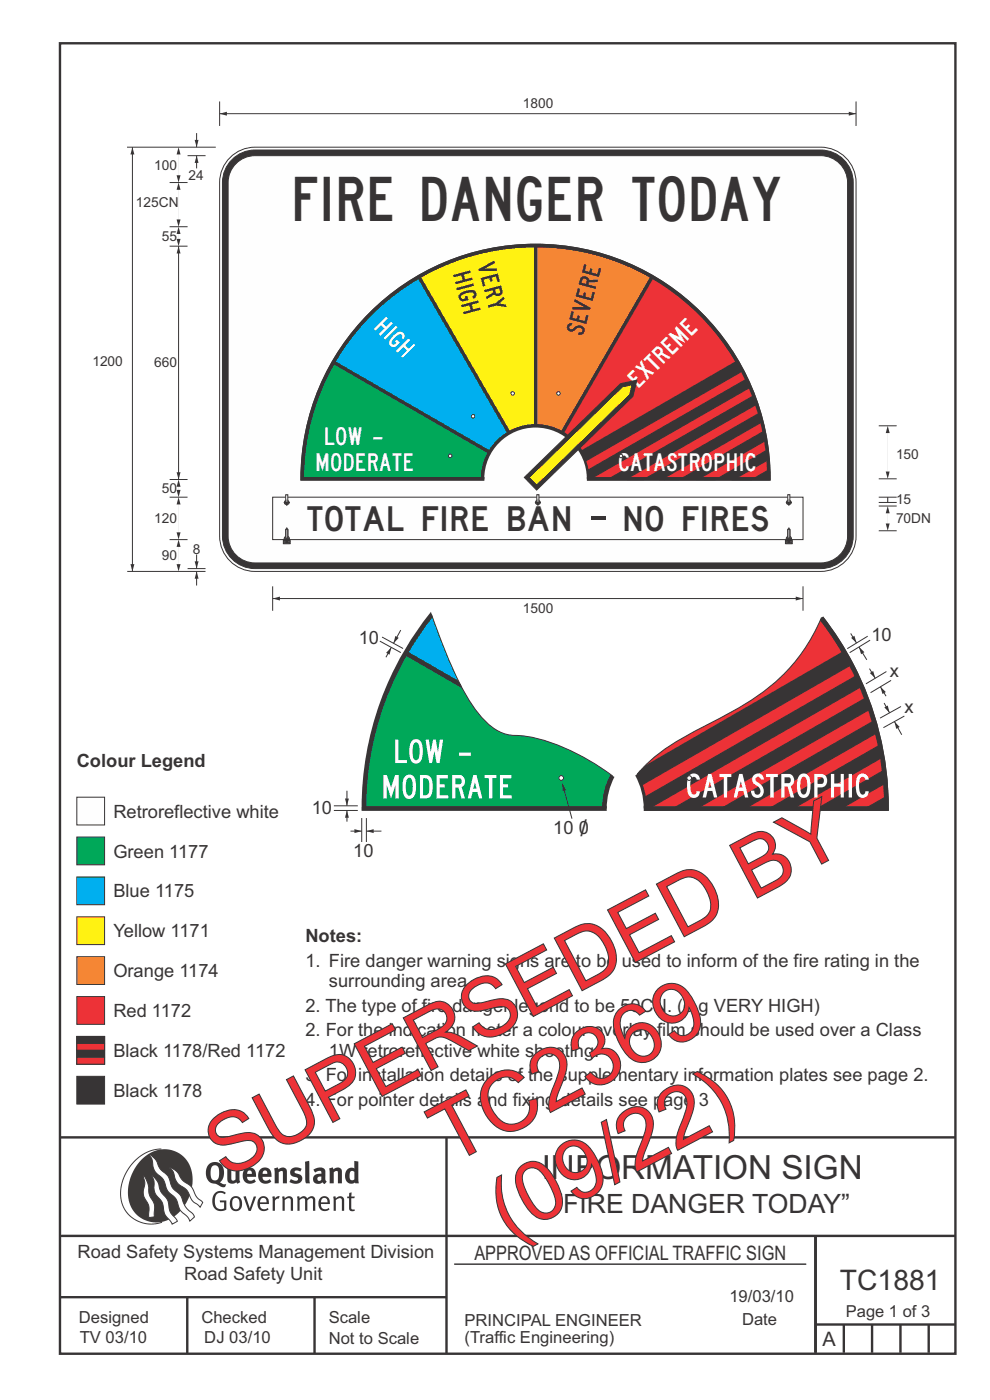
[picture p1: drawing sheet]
<svg xmlns="http://www.w3.org/2000/svg" width="210mm" height="297mm" viewBox="0 0 210 297" stroke-linecap="round" stroke-linejoin="round" font-family="sans-serif">
<g fill="none" stroke="#373435" stroke-width=".51">
<path d="M12.7 9.2h190v278h-190zM12.7 241.3h190M94.7 241.4v45.8M12.7 275.2h82M12.7 262.2h190.1M39.7 275.2v12M66.7 275.2v12M173 262.1v24.9M173 281h29.7M179 281v6M185 281v6M191 281v6"/>
<path d="M197 281v6"/>
</g>
<path d="M96.4 268.2h74.6" fill="none" stroke="#373435" stroke-width=".21"/>
<path d="M34.2 243.8a9.5 9.5 0 0 0-8.6 10.4 6.5 6.5 0 0 0 8.8 5.1" fill="none" stroke="#3d3a38" stroke-width=".21"/>
<path d="M30.1 245.9a6.1 6.1 0 0 1 7.3-1.6 6.1 6.1 0 0 1 3.4 6.7 8.8 8.8 0 0 1-7.1 8.3 6.1 6.1 0 0 1-6.5-7.5 10.5 10.5 0 0 1 2.9-5.9z" fill-rule="evenodd" fill="#3d3a38"/>
<g fill="#fefefe" stroke="#3d3a38" stroke-width=".21">
<path d="M30.4 249.4l.3 .3 .6 1.2 .4 2.5 1 2 .1 2.7-1.2 .2v-2.5l-1-1.8-.2-.7 .3-2.4z" fill-rule="evenodd"/>
<path d="M36 247.7l.5 .2 .9 .6 1.3 1.8 2 1.5 1 2.1 1.3 1.2-.5 1-1.7-1.4-1.2-2.3-1.9-1.4-.6-.9-.4-1.5z" fill-rule="evenodd"/>
<path d="M31.7 244.9l.3 .2 .9 .8 1.1 2 1.6 1.6 1 2.4 1.6 1.6 1.2 2.6 1.6 1.6 .2 .5-.9 .9-.5-.9-1.6-1.5-1-2.5-1.7-1.6-.9-2.4-1.7-1.7-.4-1-.3-1.5z" fill-rule="evenodd"/>
<path d="M32.2 249.4l.5 .4 .7 .9 .7 2.1 1.5 1.9 .5 2.4 1.5 1.8v.2l-1.1 .6-1.6-2.1-.5-2.6-1.5-1.9-.2-.9v-1.7z" fill-rule="evenodd"/>
</g>
<g fill="#373435">
<path d="M45.6 253.1l.5-.3 .7-.2 .6 .1 .5 .4-.2 .3-.9-.4-.8 .3-.3 .6-.1 1.1 .1 .7 .3 .5 .5 .3h.6l.4-.1v-1.3h-.8l-.1-.4h1.4v1.9l-.7 .3h-.8l-.6-.2-.5-.5-.3-.7-.1-1 .2-.8z" fill-rule="evenodd"/>
<path d="M49.5 254.3l.7-.1 .5 .4 .1 1.3-.2 .4-.3 .2h-.5l-.4-.4-.1-1zM49.2 254.1l-.5 1.1 .3 1.1 .7 .6 1-.1 .4-.4 .2-.6v-.7l-.2-.7-.3-.4-.5-.2h-.6z" fill-rule="evenodd"/>
<path d="M51.6 253.9l.5-.1 .9 2.6 .8-2.6h.5l-1.1 3.1h-.5z" fill-rule="evenodd"/>
<path d="M55.4 254.3l.4-.2 .4 .1 .3 .3v.6h-1.3zM55.1 254.1l-.5 .9v.8l.3 .6 .4 .4 .5 .1 1.1-.3h.1l-.2-.4-.6 .3-.7-.1-.2-.3-.1-.5v-.2h1.8l-.2-1.2-.8-.4h-.5z" fill-rule="evenodd"/>
<path d="M57.7 253.9l.5-.1 .1 .4 .5-.4h.5l-.2 .5h-.4l-.3 .4-.1 2.2h-.5z" fill-rule="evenodd"/>
<path d="M59.8 253.9l.5-.1a.24 .24 0 0 0 .1 .4 .24 .24 0 0 0 .3-.3l.8-.1 .6 .4 .1 2.7h-.5v-2.4l-.2-.2-.3-.1-.8 .4v2.3h-.5z" fill-rule="evenodd"/>
<path d="M63 253.9l.5-.1a.24 .24 0 0 0 .1 .3 .24 .24 0 0 0 .3-.2l.6-.1 .5 .2a.23 .23 0 0 0 .2 .2 .23 .23 0 0 0 .2-.2l.8-.2 .6 .4 .1 2.7h-.5v-2.4l-.1-.2-.3-.1-.8 .4v2.3h-.5v-2.4l-.1-.2-.3-.1-.8 .4v2.3h-.4z" fill-rule="evenodd"/>
<path d="M68.4 254.3l.4-.2 .4 .2 .3 .8h-1.4zM68 254.1l-.4 .9v.8l.2 .6 .4 .4 .5 .1 1-.2 .2-.1-.2-.4-.6 .3-.7-.1-.3-.4v-.6h1.9l-.2-1.1-.4-.4-.5-.1h-.5z" fill-rule="evenodd"/>
<path d="M70.7 253.9l.4-.1a.24 .24 0 0 0 .2 .4 .24 .24 0 0 0 .3-.3l.8-.1 .5 .4 .1 2.7h-.5v-2.4l-.1-.2-.3-.1-.9 .4v2.3h-.4z" fill-rule="evenodd"/>
<path d="M74.1 253.1l.5-.1-.1 .8h.8l-.2 .4h-.6v2.2l.2 .2 .5-.1 .1 .3-.3 .1h-.6l-.3-.4-.1-2.3h-.4v-.4h.4z" fill-rule="evenodd"/>
<path d="M45 247.4l.4-.2h.4l.6 .6v1.8l-.2 .5-.3 .3-.7-.1-.4-.5-.1-1.5zM44.3 247l-.4 .6-.2 .9v1l.4 .8 .6 .6 1.1 .2 1.5 .8 .5-.1 .2-.6h-.6l-.8-.4 .7-.9 .2-1.5a1.91 1.91 0 0 0-1.1-1.7 1.91 1.91 0 0 0-2.1 .3z" fill-rule="evenodd"/>
<path d="M48.2 247.8l.9-.1v2.4l.1 .3 .3 .1 .5-.3v-2.4l.8-.1v2.6l.2 .5-.7 .3a.39 .39 0 0 0-.7 0l-.8-.1-.5-.4z" fill-rule="evenodd"/>
<path d="M52.6 248.4l.3-.1 .3 .1 .2 .6h-1zM51.9 248.1l-.3 .4-.1 .8 .1 .7 .3 .7 .5 .3 .6 .1 .7-.1 .6-.3-.4-.5-.4 .2-.5 .1-.4-.2-.2-.4v-.2h1.9l-.1-1.1-.3-.6-1-.3-.5 .1z" fill-rule="evenodd"/>
<path d="M55.9 248.4l.3-.1 .3 .1 .2 .6h-1zM55.2 248.1l-.3 .5-.1 .8 .1 .7 .3 .6 .5 .3 .6 .1 .7-.1 .6-.3-.4-.5-.5 .2h-.6l-.4-.5v-.2h1.9l-.1-1-.3-.7-.5-.2-.5-.1-.5 .1z" fill-rule="evenodd"/>
<path d="M58.1 247.9l.8-.2 .1 .4 1-.4 .7 .3 .2 .5v2.5h-.9v-2.2l-.2-.4-.7 .3v2.3h-.8z" fill-rule="evenodd"/>
<path d="M61.8 248l.9-.3 1.3 .3-.3 .5-.8-.2-.4 .3 .1 .2 1 .4 .4 .4 .1 .8-.5 .5-1 .2-1.2-.3 .3-.7 1.1 .4 .2-.1 .2-.2-.1-.4-1-.2-.4-.3-.2-.7z" fill-rule="evenodd"/>
<path d="M67.4 249.7l.8-.1-.1 .7-.3 .2h-.3l-.2-.4zM66.5 248.1l.3 .7 .8-.4 .5 .2a.35 .35 0 0 1 0 .4 .35 .35 0 0 1-.5 0l-1 .4-.2 1 .2 .4 .3 .2 1.1 .1a.49 .49 0 0 1 .9 .1l.4-.5-.3-.4v-1.8l-.2-.5-.4-.3h-.6z" fill-rule="evenodd"/>
<path d="M69.8 247.9l.8-.2 .1 .4 1-.4 .7 .3 .1 .5v2.5h-.8v-2.3l-.3-.3-.6 .3v2.3h-.9z" fill-rule="evenodd"/>
<path d="M74.4 248.5l.4-.1 .4 .2v1.6l-.4 .2-.4-.1-.2-.3v-1zM75.2 246.3v1.3a.19 .19 0 0 1-.1 .3 .19 .19 0 0 1-.3-.2l-.8 .1-.5 .6-.3 .9 .1 1 .3 .5 .6 .3h.6l.5-.3 .1 .2h.7l-.1-4.6z" fill-rule="evenodd"/>
<path d="M64.7 246.5l.9-.2 .1 4.7h-.8l-.1-.3z" fill-rule="evenodd"/>
</g>
<path d="M16.3 228.3h5.9v5.9h-5.9z" fill-rule="evenodd" fill="#373435" stroke="#373435" stroke-width=".21"/>
<path d="M16.3 211.4h5.9v5.9h-5.9z" fill-rule="evenodd" fill="#ed3237" stroke="#373435" stroke-width=".21"/>
<path d="M16.3 203h5.9v5.8h-5.9z" fill-rule="evenodd" fill="#f58634" stroke="#373435" stroke-width=".21"/>
<path d="M16.3 194.5h5.9v5.9h-5.9z" fill-rule="evenodd" fill="#fff212" stroke="#373435" stroke-width=".21"/>
<path d="M16.3 186h5.9v5.9h-5.9z" fill-rule="evenodd" fill="#00afef" stroke="#373435" stroke-width=".21"/>
<path d="M16.3 177.6h5.9v5.9h-5.9z" fill-rule="evenodd" fill="#00a859" stroke="#373435" stroke-width=".21"/>
<g fill="#fefefe" stroke="#373435" stroke-width=".21">
<path d="M16.3 169.1h5.9v5.9h-5.9z" fill-rule="evenodd"/>
<path d="M49.2 33.1a7.5 7.5 0 0 1 4.9-1.9h120a7.5 7.5 0 0 1 7.5 7.5v75a7.5 7.5 0 0 1-7.5 7.5h-120a7.5 7.5 0 0 1-7.5-7.5v-75a7.5 7.5 0 0 1 2.6-5.6z" fill-rule="evenodd"/>
</g>
<path d="M49.6 33.5a6.9 6.9 0 0 1 4.5-1.7h120a6.9 6.9 0 0 1 6.9 6.9v75a6.9 6.9 0 0 1-6.9 6.9h-120a6.9 6.9 0 0 1-6.9-6.9v-75a6.9 6.9 0 0 1 2.4-5.2z" fill-rule="evenodd" fill="#373435" stroke="#373435" stroke-width=".21"/>
<path d="M50.1 34.7a5.7 5.7 0 0 1 4-1.7h120a5.7 5.7 0 0 1 5.7 5.7v75a5.7 5.7 0 0 1-5.7 5.7h-120a5.7 5.7 0 0 1-5.7-5.7v-75a5.7 5.7 0 0 1 1.7-4z" fill-rule="evenodd" fill="#fefefe" stroke="#373435" stroke-width=".21"/>
<path d="M46.6 24.1h135" fill="none" stroke="#373435" stroke-width=".21"/>
<g fill="#373435">
<path d="M180 23.7l1.6 .4-1.6 .4z"/>
<path d="M46.6 24.1l1.5-.4v.8z"/>
</g>
<path d="M181.6 21.5v5.2M186.4 112.6h3.8M186.4 107.3h3.8M186.4 101.6h3.8" fill="none" stroke="#373435" stroke-width=".21"/>
<g fill="#373435">
<path d="M188.3 90.3l.4 1.6h-.8zM188.3 91.9v8.1zM187.9 100h.8l-.4 1.6z"/>
<path d="M187.9 111.1h.8l-.4 1.5zM188.3 108.9v2.2zM188.3 107.3l.4 1.6h-.8z"/>
</g>
<path d="M186.4 90.3h3.8M186.4 106.6h3.8M186.4 105.5h3.8M188.3 105.5v1.1" fill="none" stroke="#373435" stroke-width=".21"/>
<path d="M70.7 76.8l33.1 19.2a11.2 11.2 0 0 0-1.5 5.7l-38.3-.1a49.3 49.3 0 0 1 6.7-24.8z" fill-rule="evenodd" fill="#00a859" stroke="#373435" stroke-width=".21"/>
<path d="M78.6 66.6a49.7 49.7 0 0 1 10.2-7.9l19.2 33.1a11.3 11.3 0 0 0-4.1 4.1l-33.2-19.1a49.7 49.7 0 0 1 7.9-10.2z" fill-rule="evenodd" fill="#00afef" stroke="#373435" stroke-width=".21"/>
<path d="M88.8 58.7a49.3 49.3 0 0 1 24.8-6.6v38.2a11.2 11.2 0 0 0-5.6 1.5z" fill-rule="evenodd" fill="#fff212" stroke="#373435" stroke-width=".21"/>
<path d="M138.3 58.7a49.8 49.8 0 0 1 18.2 18.1l-33.2 19.2a11.3 11.3 0 0 0-4.1-4.2z" fill-rule="evenodd" fill="#ed3237" stroke="#373435" stroke-width=".21"/>
<path d="M123.3 96l33.2-19.2a49.3 49.3 0 0 1 6.6 24.8h-38.3a11.2 11.2 0 0 0-1.5-5.6z" fill-rule="evenodd" fill="#6b809b" stroke="#373435" stroke-width=".21"/>
<path d="M113.6 52.1a49.3 49.3 0 0 1 24.8 6.6l-19.2 33.1a11.2 11.2 0 0 0-5.6-1.5z" fill-rule="evenodd" fill="#f58634" stroke="#373435" stroke-width=".21"/>
<path d="M88.8 58.7l19.2 33.1M113.6 52.1v38.2M138.4 58.7l-19.2 33.1M70.7 76.8l33.2 19.2M156.5 76.8l-33.2 19.2M102.7 101.6h-38.6a49.5 49.5 0 0 1 49.5-49.5 49.5 49.5 0 0 1 49.5 49.5h-38.6" fill="none" stroke="#373435" stroke-width=".75" stroke-linecap="butt"/>
<g fill="#fefefe" stroke="#373435" stroke-width=".21">
<circle cx="95.5" cy="96.7" r=".38"/>
<circle cx="100.3" cy="88.3" r=".38"/>
<circle cx="108.8" cy="83.5" r=".38"/>
<circle cx="118.5" cy="83.5" r=".38"/>
<circle cx="126.9" cy="88.3" r=".38"/>
</g>
<path d="M102.3 101.6a11.2 11.2 0 0 1 11.3-11.3 11.2 11.2 0 0 1 11.2 11.3" fill="none" stroke="#373435" stroke-width=".75" stroke-linecap="butt"/>
<path d="M111.2 101.3l20.4-19.9 3.5-.8-.8 3.5-20.5 19.9zM113.2 101.6a.4 .4 0 0 1 .8 0 .4 .4 0 0 1-.8 0z" fill-rule="evenodd" fill="#373435" stroke="#373435" stroke-width=".21"/>
<path d="M112.3 101.3l19.7-19.2 2.1-.5-.5 2.1-19.8 19.2z" fill-rule="evenodd" fill="#fff212" stroke="#373435" stroke-width=".21"/>
<path d="M123.4 96.1l33.2-19.1a49.3 49.3 0 0 1 6.6 24.8l-38.3-.1a11.2 11.2 0 0 0-1.5-5.6z" fill-rule="evenodd" fill="#373435" stroke="#373435" stroke-width=".21"/>
<g fill="#ed3237" stroke="#373435" stroke-width=".21">
<path d="M124.2 97.8l33.3-19.1 .9 1.7-33.7 19.3z" fill-rule="evenodd"/>
<path d="M125.1 101.7l34.1-19.5 .7 1.7-31 17.8z" fill-rule="evenodd"/>
<path d="M132.7 101.7l27.8-16 .6 1.9-24.6 14.1z" fill-rule="evenodd"/>
<path d="M140.3 101.7l21.4-12.2 .4 1.9-18 10.4z" fill-rule="evenodd"/>
<path d="M147.9 101.8l14.6-8.4 .3 2-11 6.4z" fill-rule="evenodd"/>
<path d="M155.6 101.8l7.4-4.3 .1 2.1-3.7 2.2z" fill-rule="evenodd"/>
</g>
<circle cx="131.7" cy="96.7" r=".38" fill="#fefefe" stroke="#373435" stroke-width=".21"/>
<path d="M102.7 101.6h-38.6a49.5 49.5 0 0 1 49.5-49.5 49.5 49.5 0 0 1 49.5 49.5h-38.6" fill="none" stroke="#373435" stroke-width=".75" stroke-linecap="butt"/>
<path d="M46.6 21.5v5.2M41.7 117.6v3" fill="none" stroke="#373435" stroke-width=".21"/>
<path d="M41.3 119.1h.8l-.4 1.5z" fill="#373435"/>
<path d="M41.7 121.2v3" fill="none" stroke="#373435" stroke-width=".21"/>
<path d="M41.7 121.2l.4 1.6h-.8z" fill="#373435"/>
<path d="M26.9 31.2h18.9M28.1 31.2v90M27 121.2h16.6M39.8 120.6h3.8" fill="none" stroke="#373435" stroke-width=".21"/>
<g fill="#373435">
<path d="M27.7 119.7h.8l-.4 1.5z"/>
<path d="M28.1 31.2l.4 1.6h-.8z"/>
</g>
<path d="M37.5 46.6h.8l-.4 1.5zM37.9 40.3v6.3zM37.9 38.7l.4 1.6h-.8z" fill="#373435"/>
<path d="M36 38.7h3.8M41.7 28.2v3M36 52.2h3.8M36 48.1h3.8M36 114.5h3.8M36 105.5h3.8" fill="none" stroke="#373435" stroke-width=".21"/>
<path d="M41.3 29.7h.8l-.4 1.5z" fill="#373435"/>
<path d="M39.8 33h3.8M41.7 33v2.7" fill="none" stroke="#373435" stroke-width=".21"/>
<path d="M41.7 33l.4 1.6h-.8z" fill="#373435"/>
<path d="M37.9 48.1l.4 1.5h-.8zM37.9 49.6v1.1zM37.5 50.7h.8l-.4 1.5z" fill="#373435"/>
<path d="M37.9 52.2v49.5" fill="none" stroke="#373435" stroke-width=".21"/>
<g fill="#373435">
<path d="M37.5 100.2h.8l-.4 1.5z"/>
<path d="M37.9 52.2l.4 1.6h-.8z"/>
</g>
<path d="M36 101.7h3.8" fill="none" stroke="#373435" stroke-width=".21"/>
<g fill="#373435">
<path d="M37.9 101.7l.4 1.6h-.8zM37.9 103.3v.6zM37.5 103.9h.8l-.4 1.6z"/>
<path d="M37.5 112.9h.8l-.4 1.6zM37.9 107v5.9zM37.9 105.5l.4 1.5h-.8z"/>
<path d="M37.9 114.5l.4 1.5h-.8zM37.9 116v3.7zM37.5 119.7h.8l-.4 1.5z"/>
<path d="M37.9 31.2l.4 1.6h-.8zM37.9 32.8v4.4zM37.5 37.2h.8l-.4 1.5z"/>
</g>
<path d="M57.8 127h112.5" fill="none" stroke="#373435" stroke-width=".21"/>
<g fill="#373435">
<path d="M168.8 126.6l1.5 .4-1.5 .4z"/>
<path d="M57.8 127l1.6-.4v.8z"/>
</g>
<path d="M57.8 124.4v5.2M170.3 124.4v5.2" fill="none" stroke="#373435" stroke-width=".21"/>
<path d="M125.4 109.6h3.1v.8h-3.1z" fill-rule="evenodd" fill="#373435"/>
<g fill="none" stroke="#373435" stroke-width=".21">
<path d="M57.8 105.5h112.5v9h-112.5zM60.2 106.6h1.2M60.4 106.4l.4-.3 .5 .3v.4l-.5 .3-.4-.3zM60.8 106v1.2"/>
<circle cx="60.8" cy="106.6" r=".44"/>
<circle cx="60.8" cy="106.6" r=".25"/>
</g>
<path d="M60.6 105h.5v1.6l-.3 .2-.2-.2z" fill-rule="evenodd" fill="#fefefe" stroke="#373435" stroke-width=".21"/>
<g fill="none" stroke="#373435" stroke-width=".21">
<path d="M60.2 106.6h1.2M60.8 106v1.2M113.5 106.6h1.2M113.6 106.3l.5-.2 .5 .2v.5l-.5 .3-.5-.3zM114.1 106v1.2"/>
<circle cx="114.1" cy="106.6" r=".44"/>
<circle cx="114.1" cy="106.6" r=".25"/>
</g>
<path d="M113.9 104.9h.4v1.7l-.2 .2-.2-.2z" fill-rule="evenodd" fill="#fefefe" stroke="#373435" stroke-width=".21"/>
<g fill="none" stroke="#373435" stroke-width=".21">
<path d="M113.5 106.6h1.2M114.1 106v1.2M166.7 106.6h1.2M166.9 106.3l.4-.2 .5 .2v.5l-.5 .3-.4-.3zM167.3 106v1.2"/>
<circle cx="167.3" cy="106.6" r=".44"/>
<circle cx="167.3" cy="106.6" r=".25"/>
</g>
<path d="M167.1 104.9h.5v1.7l-.3 .2-.2-.2z" fill-rule="evenodd" fill="#fefefe" stroke="#373435" stroke-width=".21"/>
<g fill="none" stroke="#373435" stroke-width=".21">
<path d="M60.1 114.6h1.4v.7h-1.4zM60.3 114.6l-.2 .3M60.5 114.6l-.4 .7M60.5 114.1h.6M60.6 112.4h.5M60.7 114.6l-.4 .7M60.7 112.2h.3l.1 .2v1.7l-.3 .2-.2-.2zM60.8 111.8v2.8M60.8 114.6l-.3 .7M61 114.6l-.3 .7M61.3 114.6l-.4 .7M61.5 114.6l-.4 .7"/>
<path d="M166.7 106.6h1.2M167 114.1h.6M167.1 112.4h.5M167.2 112.2h.3l.1 .2v1.7l-.3 .2-.2-.2zM167.3 111.8v2.8M167.3 106v1.2"/>
</g>
<path d="M60.4 114a.59 .59 0 0 1 .7-.2 .59 .59 0 0 1 .3 .8h-.9v-.5l.3-.1 .3 .1 .1 .5h-.9z" fill-rule="evenodd" fill="#fefefe" stroke="#373435" stroke-width=".21"/>
<path d="M61.5 115.2v.1M61.5 114.8l-.2 .5" fill="none" stroke="#373435" stroke-width=".21"/>
<path d="M60.6 114.9h.4v.1l-.4 .1z" fill-rule="evenodd" fill="#848688" stroke="#373435" stroke-width=".21"/>
<path d="M60.7 112.3h.1l.2 .2v1.5l-.2 .2-.2-.2z" fill-rule="evenodd" fill="#fefefe" stroke="#373435" stroke-width=".21"/>
<path d="M166.6 114.6h1.4v.7h-1.4zM166.8 114.6l-.2 .3M167 114.6l-.4 .7M167.2 114.6l-.4 .7M167.3 114.6l-.3 .7M167.5 114.6l-.3 .7M167.8 114.6l-.4 .7M168 114.6l-.4 .7" fill="none" stroke="#373435" stroke-width=".21"/>
<path d="M166.9 114a.59 .59 0 0 1 .7-.2 .59 .59 0 0 1 .3 .8h-.9v-.5l.3-.1 .3 .1 .1 .5h-.9z" fill-rule="evenodd" fill="#fefefe" stroke="#373435" stroke-width=".21"/>
<path d="M168 115.2v.1M168 114.8l-.2 .5" fill="none" stroke="#373435" stroke-width=".21"/>
<path d="M167.1 114.9h.4v.1l-.4 .1z" fill-rule="evenodd" fill="#848688" stroke="#373435" stroke-width=".21"/>
<g fill="#fefefe" stroke="#373435" stroke-width=".21">
<path d="M167.2 112.3h.1l.2 .2v1.5l-.2 .2-.2-.2z" fill-rule="evenodd"/>
<path d="M16.3 219.9h5.9v5.9h-5.9z" fill-rule="evenodd"/>
<path d="M16.3 219.9h5.9v5.9h-5.9z" fill-rule="evenodd"/>
</g>
<path d="M16.3 219.9h5.9v1.4h-5.9z" fill-rule="evenodd" fill="#373435" stroke="#373435" stroke-width=".21"/>
<path d="M16.3 221.3h5.9v1.5h-5.9z" fill-rule="evenodd" fill="#ed3237" stroke="#373435" stroke-width=".21"/>
<path d="M16.3 222.8h5.9v1.5h-5.9z" fill-rule="evenodd" fill="#373435" stroke="#373435" stroke-width=".21"/>
<path d="M16.3 224.3h5.9v1.5h-5.9z" fill-rule="evenodd" fill="#ed3237" stroke="#373435" stroke-width=".21"/>
<path d="M73.6 167.8v3.1" fill="none" stroke="#373435" stroke-width=".21"/>
<path d="M73.2 169.4h.8l-.4 1.5z" fill="#373435"/>
<path d="M85 133.7l-1.5 2.8" fill="none" stroke="#373435" stroke-width=".21"/>
<path d="M83.9 134.9l.7 .4-1.1 1.2z" fill="#373435"/>
<path d="M77.7 176.3h3.2" fill="none" stroke="#373435" stroke-width=".21"/>
<path d="M77.7 176.3l1.6-.4v.8z" fill="#373435"/>
<path d="M80.6 136l4.4 2.4M70.8 171.9h5.1M76.7 173.5v5.1" fill="none" stroke="#373435" stroke-width=".21"/>
<path d="M86 138.5l11.7 6.8a26.5 26.5 0 0 0 6.6 8.9 8.7 8.7 0 0 0 6.2 1.9 40.8 40.8 0 0 1 18.2 7.6l1.2 .9a14.9 14.9 0 0 0-1.8 7l-51-.1a65.7 65.7 0 0 1 8.9-33z" fill-rule="evenodd" fill="#00a859" stroke="#373435" stroke-width=".21"/>
<path d="M91.6 130.4l3.1 8.3 2.9 6.5-11.6-6.7 2.6-4.1z" fill-rule="evenodd" fill="#00afef" stroke="#373435" stroke-width=".21"/>
<g fill="#373435">
<path d="M86.3 138.1l10.9 6.3 .9 1.7-12.3-7.1z"/>
<path d="M91.4 129.8l.4 1.2a65.1 65.1 0 0 0-14.1 40h51v1h-52v-.5a67.2 67.2 0 0 1 1.1-12.2 66.4 66.4 0 0 1 13.6-29.5z"/>
</g>
<circle cx="119" cy="165" r=".5" fill="#fefefe" stroke="#373435" stroke-width=".21"/>
<path d="M129.9 164.6a14.9 14.9 0 0 0-1.7 6.9" fill="none" stroke="#373435" stroke-width="1" stroke-linecap="butt"/>
<g fill="#fefefe">
<path d="M81.3 164.4v5h.7v-2.8l1 2.8 .9-2.8v2.8h.7v-5h-.8l-.8 2.7-1-2.7zM86 164.6a4.4 4.4 0 0 0 0 4.6 1.28 1.28 0 0 0 2.1-.9 4.2 4.2 0 0 0-.6-3.8 1.3 1.3 0 0 0-1.5 .1zM86.6 165.1l.2-.1a1.04 1.04 0 0 1 .7 1.2l.1 .7a1.68 1.68 0 0 1-.8 1.9 1.52 1.52 0 0 1-.7-1.9 2.25 2.25 0 0 1 .5-1.8zM89.1 164.4v5a2.13 2.13 0 0 0 2.4-.7 4.8 4.8 0 0 0-.3-3.9 2.49 2.49 0 0 0-2.1-.4zM89.7 165.1a1.07 1.07 0 0 1 1.4 1.3 2.85 2.85 0 0 1-.4 2.2l-1 .1zM92.6 164.4v5h2.5v-.7h-1.8v-1.7h1v-.6h-1v-1.3h1.7v-.7zM95.9 164.4v5h.7v-2.3h.6l.7 2.3h.7l-.7-2.4a1.39 1.39 0 0 0 .7-1.4 1.39 1.39 0 0 0-1-1.2zM96.6 165.1h.9a.65 .65 0 0 1 .4 .6 .65 .65 0 0 1-.4 .7h-.9zM100.7 166l.4 1.3h-.7zM100.4 164.4l-1.2 5h.7l.4-1.4h1l.3 1.4h.7l-1.2-5zM102.8 164.4v.7h.9v4.3h.7v-4.3h.9v-.7zM106 164.4v5h2.5v-.7h-1.8v-1.7h1.1v-.6h-1.1v-1.3h1.8v-.7z" fill-rule="evenodd"/>
<path d="M83.8 156.9v5h2.5v-.7h-1.8v-4.3zM87.5 157.1a4.4 4.4 0 0 0 0 4.6 1.28 1.28 0 0 0 2-.9 4.2 4.2 0 0 0-.6-3.8 1.3 1.3 0 0 0-1.4 .1zM88 157.6l.3-.1a1.04 1.04 0 0 1 .7 1.2v.7a1.68 1.68 0 0 1-.7 1.9 1.52 1.52 0 0 1-.8-1.9 2.25 2.25 0 0 1 .5-1.8zM90.3 156.9l.8 5h.6l.4-2.6 .5 2.6h.6l.8-5h-.7l-.4 2.6-.5-2.6h-.6l-.4 2.6-.4-2.6zM97.4 159.7v.6h2.5v-.6z" fill-rule="evenodd"/>
</g>
<path d="M81 135.1l4.5 2.5M70.8 170.9h5.1M73.6 171.9v2.4M77.7 173.5v5.1" fill="none" stroke="#373435" stroke-width=".21"/>
<path d="M73.6 171.9l.4 1.6h-.8z" fill="#373435"/>
<path d="M83 137.3l-1.1 2.1" fill="none" stroke="#373435" stroke-width=".21"/>
<path d="M83 137.3l-.4 1.6-.7-.4z" fill="#373435"/>
<path d="M74.3 176.3h2.4" fill="none" stroke="#373435" stroke-width=".21"/>
<path d="M75.2 175.9l1.5 .4-1.5 .4z" fill="#373435"/>
<path d="M119.3 166.2l2 7.5" fill="none" stroke="#373435" stroke-width=".21"/>
<path d="M119.3 166.2l.8 1.4-.8 .2z" fill="#373435"/>
<path d="M137.1 162.2a53.6 53.6 0 0 1 13.6-8.8 62.2 62.2 0 0 0 14.6-9.5 37.3 37.3 0 0 0 8.9-12.8l2.9 4 2.1 3.4-43.5 25.1z" fill-rule="evenodd" fill="#ed3237" stroke="#373435" stroke-width=".21"/>
<path d="M135.7 163.6l43.5-25.1a65.7 65.7 0 0 1 8.8 33h-51a14.9 14.9 0 0 0-1.8-7.2z" fill-rule="evenodd" fill="#6b809b" stroke="#373435" stroke-width=".21"/>
<g fill="#373435">
<path d="M136.9 162.3l42.1-24.2 .5 .8-43.5 25.1-.1-.2-.7 .5z"/>
<path d="M174.6 130.8a66.2 66.2 0 0 1 13.9 41.2h-51.9v-1h50.9a66.9 66.9 0 0 0-13.5-39.5z"/>
</g>
<path d="M135.2 164.3a14.9 14.9 0 0 1 1.8 7.2" fill="none" stroke="#373435" stroke-width="1" stroke-linecap="butt"/>
<path d="M135.3 164.1l44.1-25.3a65.7 65.7 0 0 1 8.7 33l-51-.1a14.9 14.9 0 0 0-1.9-7.4z" fill-rule="evenodd" fill="#373435" stroke="#373435" stroke-width=".21"/>
<g fill="#ed3237" stroke="#373435" stroke-width=".21">
<path d="M136.2 166.5l44.4-25.5 1.1 2.3-44.8 25.7z" fill-rule="evenodd"/>
<path d="M137.3 171.7l45.5-26.1 1 2.4-41.4 23.7z" fill-rule="evenodd"/>
<path d="M147.5 171.7l37.1-21.3 .8 2.5-32.8 18.8z" fill-rule="evenodd"/>
<path d="M157.7 171.7l28.4-16.3 .6 2.6-24 13.8z" fill-rule="evenodd"/>
<path d="M167.8 171.8l19.4-11.2 .4 2.7-14.7 8.5z" fill-rule="evenodd"/>
<path d="M178 171.8l9.9-5.7 .2 2.8-5 2.9z" fill-rule="evenodd"/>
</g>
<path d="M146.4 164.4a4.6 4.6 0 0 0-.1 4.5 1.28 1.28 0 0 0 1.5 .3 1.28 1.28 0 0 0 .7-1.3h-.7a.58 .58 0 0 1-.4 .6 .58 .58 0 0 1-.7-.2 3.4 3.4 0 0 1 .3-3.5l.5 .1 .3 .5h.7a1.28 1.28 0 0 0-.8-1.2 1.28 1.28 0 0 0-1.3 .2zM150.6 165.8l.3 1.3h-.7zM150.2 164.2l-1.2 5h.8l.3-1.4h1l.4 1.4h.7l-1.3-5zM152.6 164.2v.6h.9v4.4h.8v-4.4h.8v-.6zM157.2 165.8l.3 1.3h-.7zM156.8 164.2l-1.2 5h.7l.4-1.4h1l.3 1.4h.7l-1.2-5zM159.9 164.4a1.47 1.47 0 0 0 .9 2.4 .9 .9 0 0 1 .6 1 .9 .9 0 0 1-.9 .8l-.3-.2-.2-.7h-.7a1.39 1.39 0 0 0 1.6 1.6 1.39 1.39 0 0 0 1.1-1.9 4.5 4.5 0 0 0-1.7-1.9 .55 .55 0 0 1 .4-.7 .55 .55 0 0 1 .6 .6h.7a1.23 1.23 0 0 0-.7-1.2 1.23 1.23 0 0 0-1.4 .2zM162.5 164.2v.6h.9v4.4h.7v-4.4h.9v-.6zM165.7 164.2v5h.7v-2.3h.7l.6 2.3h.8l-.7-2.4a1.39 1.39 0 0 0 .7-1.5 1.39 1.39 0 0 0-1.1-1.1zM166.4 164.9h.9a.65 .65 0 0 1 .4 .6 .65 .65 0 0 1-.4 .6h-.9zM169.7 164.4a4.4 4.4 0 0 0 0 4.6 1.28 1.28 0 0 0 2.1-.9 4.2 4.2 0 0 0-.6-3.8 1.3 1.3 0 0 0-1.5 .1zM170.2 164.9l.3-.1a1.04 1.04 0 0 1 .7 1.2v.7a1.68 1.68 0 0 1-.7 1.9 1.52 1.52 0 0 1-.7-1.9 2.25 2.25 0 0 1 .4-1.8zM172.7 164.2v5h.7v-2.2a1.52 1.52 0 0 0 1.7-.3 1.52 1.52 0 0 0 .3-1.7l-.3-.4-.4-.3zM173.4 164.9h.9a.76 .76 0 0 1 .5 .7 .76 .76 0 0 1-.5 .7h-.9zM176.3 164.2v5h.7v-2.3h1.3v2.3h.7v-5h-.7v2h-1.3v-2zM180 164.2v5h.7v-5zM182.2 164.4a4.6 4.6 0 0 0-.1 4.5 1.28 1.28 0 0 0 1.5 .3 1.28 1.28 0 0 0 .7-1.3h-.7a.58 .58 0 0 1-.4 .6 .58 .58 0 0 1-.7-.2 3.4 3.4 0 0 1 .3-3.5l.5 .1 .3 .5h.7a1.28 1.28 0 0 0-.8-1.2 1.28 1.28 0 0 0-1.3 .2z" fill-rule="evenodd" fill="#fefefe"/>
<circle cx="146.2" cy="165.1" r=".5" fill="#fefefe" stroke="#373435" stroke-width=".21"/>
<path d="M174.2 131l.4-.2a66.2 66.2 0 0 1 13.9 41.2h-51.9v-1h50.9a66.8 66.8 0 0 0-13.5-39.4z" fill="#373435"/>
<path d="M182.2 137.3l1.7 2.7" fill="none" stroke="#373435" stroke-width=".21"/>
<path d="M182.2 137.3l1.2 1.1-.7 .4z" fill="#373435"/>
<path d="M186.8 145.7l1.1 2" fill="none" stroke="#373435" stroke-width=".21"/>
<path d="M186.8 145.7l1.1 1.1-.7 .4z" fill="#373435"/>
<path d="M189.7 153.1l1.6 2.8" fill="none" stroke="#373435" stroke-width=".21"/>
<path d="M189.7 153.1l1.1 1.1-.7 .4z" fill="#373435"/>
<path d="M180.4 134.4l1.3 2M184.1 135l-4.4 2.6M184.6 135.8l-4.4 2.7M188 142.5l-4.3 2.6M189 144.3l-4.3 2.7M191.1 149.9l-4.4 2.4M191.8 151.9l-4.4 2.5" fill="none" stroke="#373435" stroke-width=".21"/>
<path d="M180.5 135.3l.7-.4 .5 1.5z" fill="#373435"/>
<path d="M184.4 141.8l1.3 2.1" fill="none" stroke="#373435" stroke-width=".21"/>
<path d="M184.5 142.8l.7-.5 .5 1.6z" fill="#373435"/>
<path d="M187.5 149.1l1.2 2.1" fill="none" stroke="#373435" stroke-width=".21"/>
<path d="M187.6 150.1l.7-.4 .4 1.5z" fill="#373435"/>
<g font-size="17.6" fill="#ed3237">
<text x="47.8" y="250.2" transform="rotate(-28 47.8 250.2)">SUPERSEDED BY</text>
<text x="95.5" y="247.2" transform="rotate(-28 95.5 247.2)">TC2369</text>
<text x="107.8" y="263.1" transform="rotate(-28 107.8 263.1)">(09/22)</text>
</g>
<text font-size="9.4" fill="#373435" x="62.6" y="46.8">FIRE DANGER TODAY</text>
<text font-size="8.3" fill="#373435" x="51" y="119.7">FIRE DANGER RATING TODAY</text>
<text font-size="7.1" fill="#373435" x="114.9" y="250.1">INFORMATION SIGN</text>
<text font-size="6" fill="#373435" x="178.2" y="273.6">TC1881</text>
<text font-size="5.6" fill="#373435" x="117.6" y="257.3">“FIRE DANGER TODAY”</text>
<g font-size="5.3" fill="#373435">
<text x="65.2" y="112.6">TOTAL FIRE BAN</text>
<text x="132.5" y="112.6">NO FIRES</text>
</g>
<text font-size="4.9" fill="#373435" x="123.1" y="177.4">/</text>
<g font-size="4.2" fill="#373435">
<text x="100.6" y="267.2">APPROVED AS OFFICIAL TRAFFIC SIGN</text>
<text x="174.5" y="285.5">A</text>
</g>
<g font-size="3.9" fill="#373435">
<text x="76.1" y="136.6">10</text>
<text x="184.8" y="135.9">10</text>
<text x="188.8" y="143.7">x</text>
<text x="191.9" y="151.3">x</text>
<text x="16.3" y="162.7">Colour Legend</text>
<text x="24" y="173.5">Retroreflective white</text>
<text x="66.1" y="172.7">10</text>
<text x="117.4" y="177">10 0</text>
<text x="24" y="181.9">Green 1177</text>
<text x="74.9" y="181.9">10</text>
<text x="24" y="190.4">Blue 1175</text>
<text x="24" y="198.8">Yellow 1171</text>
<text x="64.8" y="199.9">Notes:</text>
<text x="24" y="207.3">Orange 1174</text>
<text x="64.8" y="205.1">1. Fire danger warning signs are to be used to inform of the fire rating in the</text>
<text x="69.8" y="209.4">surrounding area.</text>
<text x="24" y="215.8">Red 1172</text>
<text x="64.8" y="214.6">2. The type of fire danger legend to be 50CN. (e.g VERY HIGH)</text>
<text x="64.8" y="219.8">2. For the indication meter a colour overlay film should be used over a Class</text>
<text x="24" y="224.2">Black 1178/Red 1172</text>
<text x="69.8" y="224.2">1W retroreflective white sheeting.</text>
<text x="24" y="232.7">Black 1178</text>
<text x="64.8" y="229.4">3. For installation details of the supplementary information plates see page 2.</text>
<text x="64.8" y="234.6">4. For pointer details and fixing details see page 3</text>
<text x="16.4" y="266.8">Road Safety Systems Management Division</text>
<text x="39.1" y="271.6">Road Safety Unit</text>
</g>
<text font-size="3.8" fill="#373435" x="123.7" y="71.3" transform="rotate(-75 123.7 71.3)">SEVERE</text>
<g font-size="3.8" fill="#fefefe">
<text x="135.7" y="82.3" transform="rotate(-45 135.7 82.3)">EXTREME</text>
<text x="69.1" y="94.4">LOW -</text>
<text x="67.2" y="100">MODERATE</text>
<text x="131.4" y="99.8">CATASTROPHIC</text>
</g>
<g font-size="3.7" fill="#373435">
<text x="96.1" y="58.4" transform="rotate(75 96.1 58.4)">HIGH</text>
<text x="101.3" y="56.3" transform="rotate(75 101.3 56.3)">VERY</text>
</g>
<text font-size="3.7" fill="#fefefe" x="79.3" y="69.8" transform="rotate(45 79.3 69.8)">HIGH</text>
<g font-size="3.5" fill="#373435">
<text x="16.7" y="280.6">Designed</text>
<text x="42.7" y="280.6">Checked</text>
<text x="69.7" y="280.6">Scale</text>
<text x="98.5" y="281.3">PRINCIPAL ENGINEER</text>
<text x="154.7" y="276.2">19/03/10</text>
<text x="157.4" y="281.2">Date</text>
<text x="179.4" y="279.4">Page 1 of 3</text>
<text x="16.9" y="284.8">TV 03/10</text>
<text x="43.3" y="284.9">DJ 03/10</text>
<text x="69.7" y="285.2">Not to Scale</text>
<text x="98.5" y="284.8">(Traffic Engineering)</text>
</g>
<g font-size="2.9" fill="#373435">
<text x="110.9" y="22.9">1800</text>
<text x="32.7" y="36">100</text>
<text x="40" y="38.2">24</text>
<text x="28.8" y="43.9">125CN</text>
<text x="34.4" y="51.2">55</text>
<text x="19.6" y="77.6">1200</text>
<text x="32.7" y="77.9">660</text>
<text x="190.1" y="97.4">150</text>
<text x="34.4" y="104.6">50</text>
<text x="190.1" y="107">15</text>
<text x="32.7" y="111">120</text>
<text x="190.1" y="111">70DN</text>
<text x="34.4" y="118.9">90</text>
<text x="40.9" y="117.5">8</text>
<text x="110.9" y="130.1">1500</text>
</g>
</svg>
